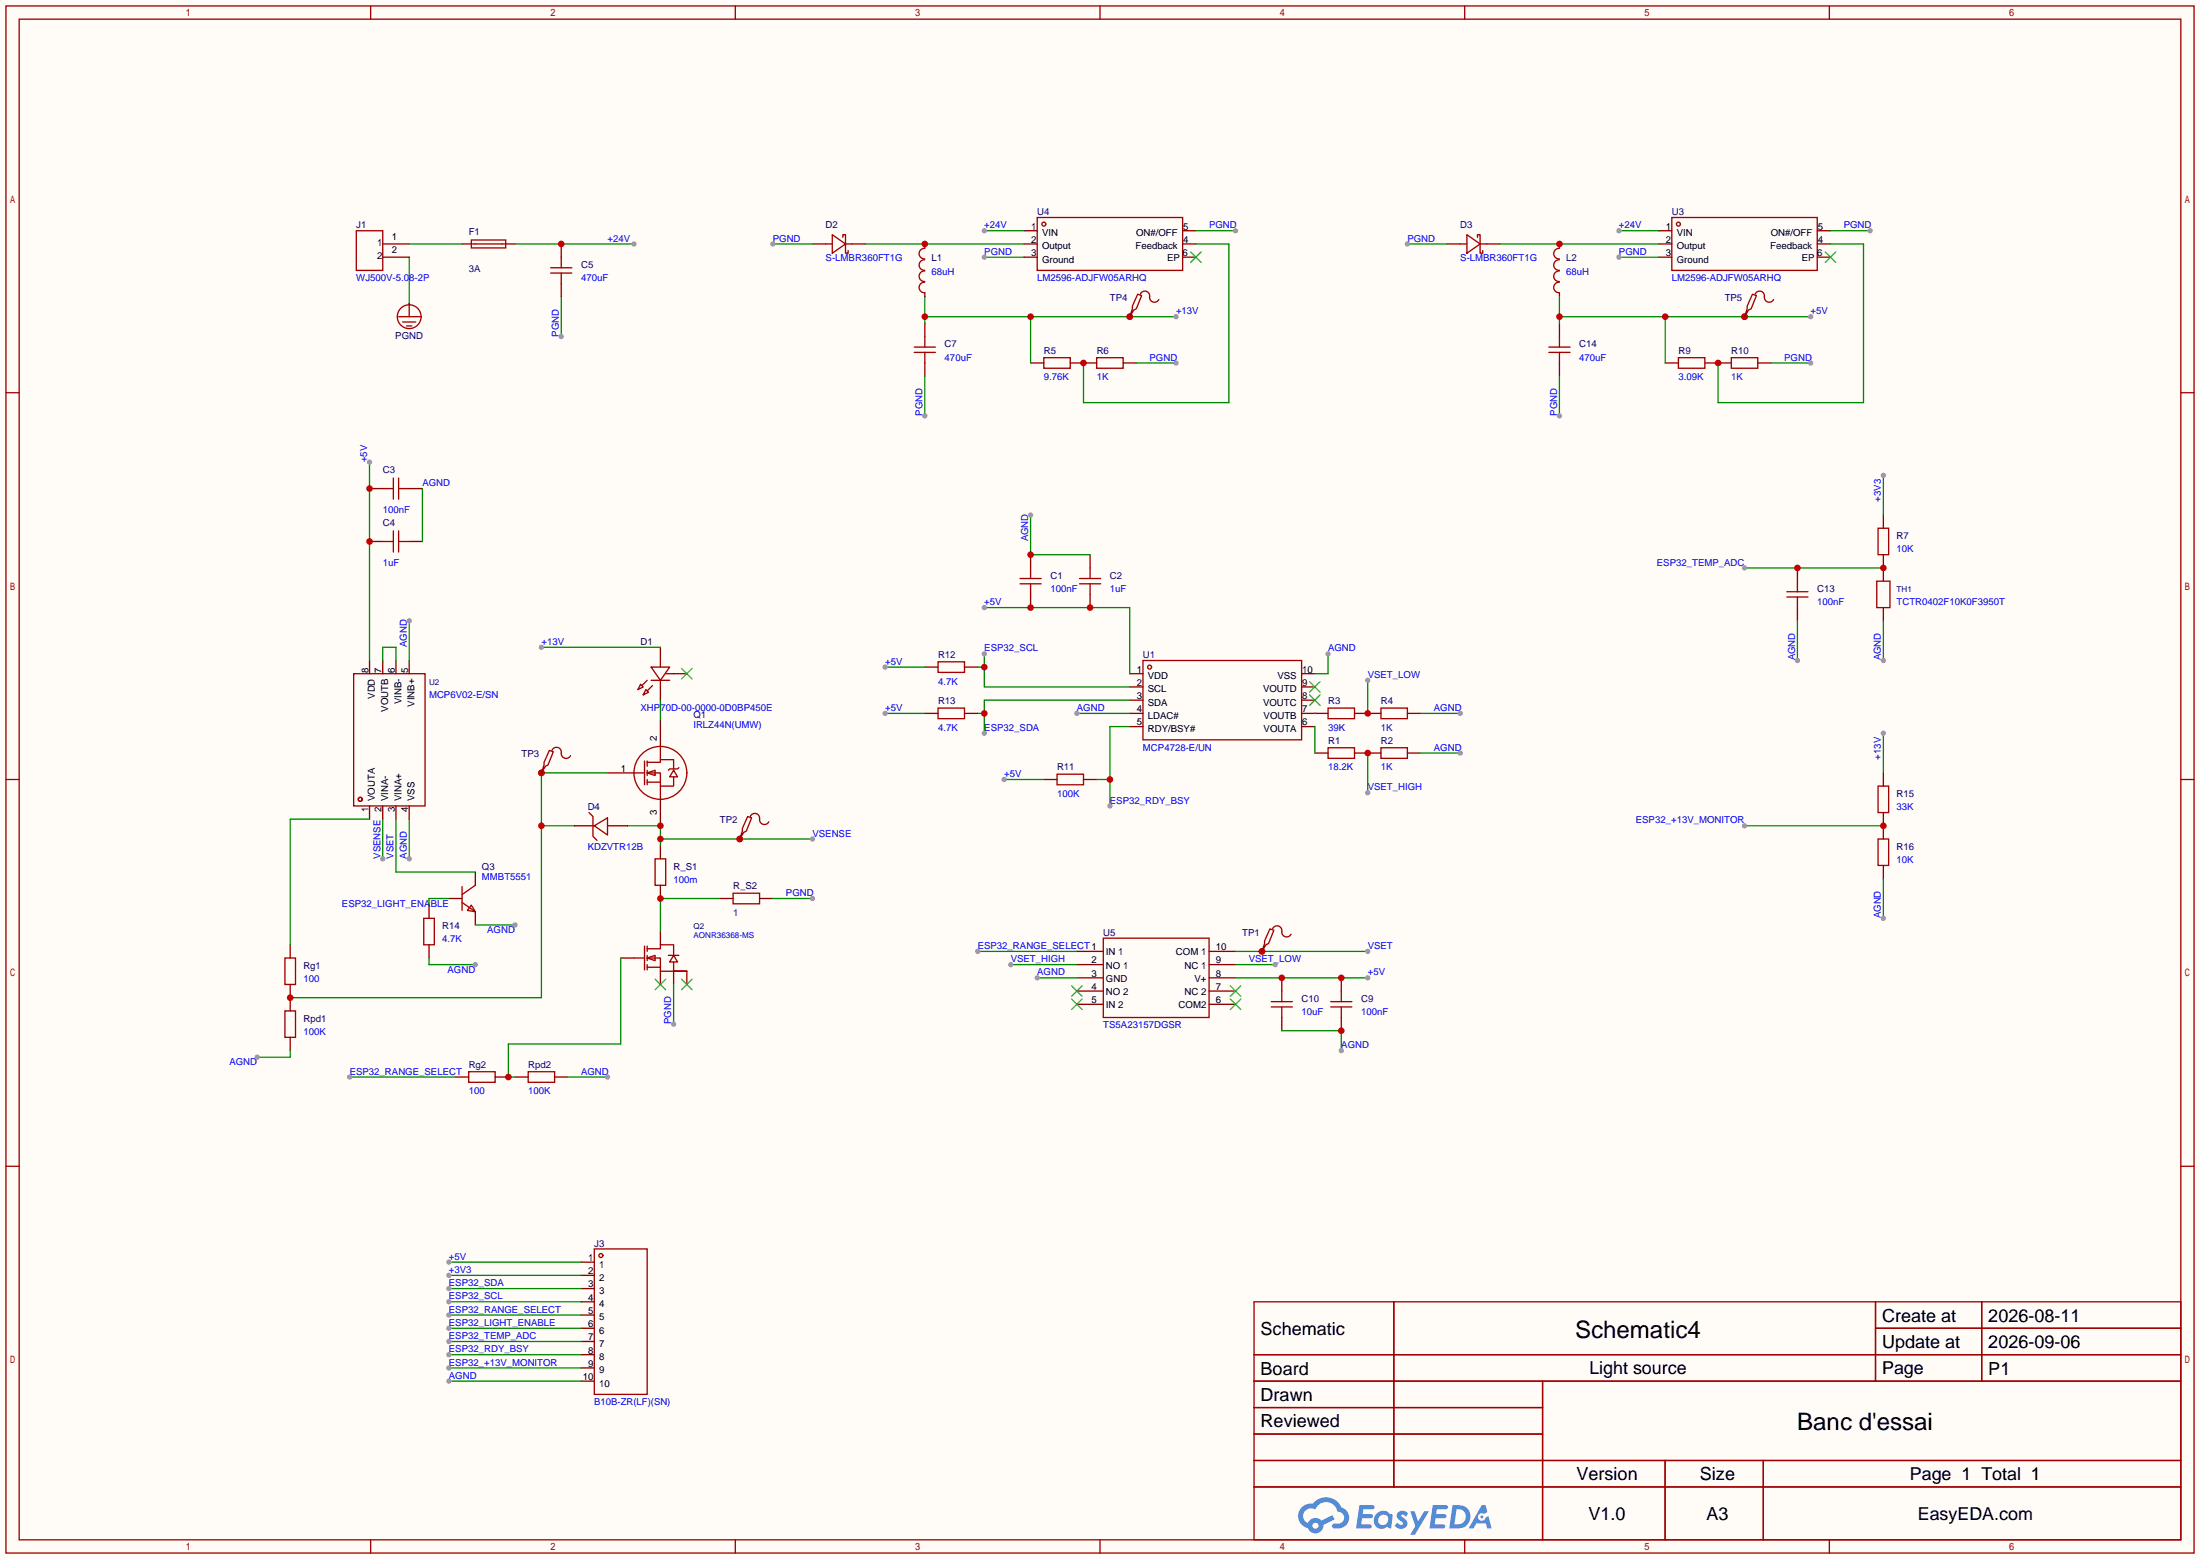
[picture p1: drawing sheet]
<svg xmlns="http://www.w3.org/2000/svg" width="423mm" height="299mm" viewBox="0 0 423 299" stroke-linecap="round" stroke-linejoin="round" font-family="sans-serif">
<path d="M0 0h422.7v299.5h-422.7z" fill="#fffcf7"/>
<g fill="none" stroke="#a10000" stroke-width=".25">
<path d="M1.1 1.1h420.4v297.2h-420.4zM3.7 3.7h415.3v292.1h-415.3zM71.2 1.1v2.6M141.3 1.1v2.6M211.3 1.1v2.6M281.4 1.1v2.6M351.5 1.1v2.6M1.1 75.4h2.6M419 75.4h2.5M1.1 149.7h2.6M419 149.7h2.5M1.1 224h2.6"/>
<path d="M419 224h2.5M240.9 250.1h178.1v45.7h-178.1zM267.8 250.1v35.5M360.3 250.1v15.2M360.3 255.1h58.7M380.7 250.1v15.2M240.9 260.2h178.1M240.9 265.3h178.1M240.9 270.4h55.5M240.9 275.5h55.5M296.4 265.3v30.5M71.2 295.8v2.5"/>
<path d="M141.3 295.8v2.5M211.3 295.8v2.5M240.9 280.5h178.1M240.9 285.6h178.1M281.4 295.8v2.5M319.9 280.5v15.3M338.8 280.5v15.3M351.5 295.8v2.5"/>
</g>
<g fill="#5487ff">
<path d="M268.7 290.5a1.3 1.3 0 0 1 1.8 .2l-.4 .7a.54 .54 0 0 0-.9-.3l.1 .2a1.58 1.58 0 0 1 1.1 1.6 1.43 1.43 0 0 1-2.5 .2l.5-.6a.64 .64 0 0 0 .5 .4 .64 .64 0 0 0 .7-.2l-.2-.3a1.35 1.35 0 0 1-.9-1.8z"/>
<path d="M270.9 290.3h.9l.6 1.9 1.2-1.9h.9l-2.7 4.5h-.9l1-1.7z"/>
<path d="M261.2 289.1h1.6a1.31 1.31 0 0 1 1.2 .2 .4 .4 0 0 1-.3 .6h-1.8l-.1 .9h1.6a.4 .4 0 0 1 .4 .5 .4 .4 0 0 1-.4 .3h-1.7l-.2 1.2h.8a1.23 1.23 0 0 1 1.2 .2 .39 .39 0 0 1-.3 .6h-2.7z"/>
<path d="M275.3 289.1h1.6a1.32 1.32 0 0 1 1.2 .2 .39 .39 0 0 1-.3 .6h-1.8l-.1 .9h1.6a.4 .4 0 0 1 .4 .5 .4 .4 0 0 1-.4 .3h-1.7l-.2 1.2h.8a1.23 1.23 0 0 1 1.2 .2 .39 .39 0 0 1-.3 .6h-2.7z"/>
<path d="M284.7 289.1h.7l.3 1.4-.6 .3a.75 .75 0 0 0-1.1 .3 .75 .75 0 0 0 .5 1.1 .75 .75 0 0 0 .9-.7l.5-.3 .7 2.4h-.9l-.2-1h-1.9l-.5 1h-.9z"/>
<path d="M279.1 289.1l-.7 4.5h1.5a2.27 2.27 0 0 0 2.6-2.3 2.27 2.27 0 0 0-2.7-2.2zM279.8 289.9a1.5 1.5 0 0 1 1.8 1.5 1.5 1.5 0 0 1-1.9 1.4h-.3z"/>
<path d="M264.5 290.7a1.6 1.6 0 0 0-.4 2.2 1.6 1.6 0 0 0 2.2 .5l.2-.2 .8 .4 .3-2.5-.2-.3h-.5a1.58 1.58 0 0 0-2.4-.1zM265.1 291.3a.99 .99 0 0 1 1.6 .3 .99 .99 0 0 1-.9 1.3 .94 .94 0 0 1-1-.5 .94 .94 0 0 1 .3-1.1z"/>
<path d="M250.1 289.5a2.37 2.37 0 0 0 1.2 4 1.54 1.54 0 0 0 1.7 1 1.54 1.54 0 0 0 1.3-1.6l2.1-1.1-.5-.8-2 1.1a1.57 1.57 0 0 0-2.6 .5 1.5 1.5 0 0 1-.8-2.1 1.5 1.5 0 0 1 2.2-.5 2.23 2.23 0 0 1 2.3-1.5 2.23 2.23 0 0 1 2 1.9 1.16 1.16 0 0 1 1.2 1 1.16 1.16 0 0 1-1.1 1.3h-.6a.47 .47 0 0 0-.6 .4 .47 .47 0 0 0 .4 .5 2.19 2.19 0 0 0 2.4-.8 2.19 2.19 0 0 0 .1-2.5l-1.1-.8a3.2 3.2 0 0 0-5.5-.7l-1.1 .1zM252.1 293.1a.6 .6 0 0 1 1.2 0 .6 .6 0 0 1-1.2 0z"/>
<circle cx="284.7" cy="291.4" r=".28"/>
</g>
<g fill="none" stroke="#a10000" stroke-width=".25">
<path d="M68.5 44.3h5v7.6h-5zM90.6 46.1h6.6v1.5h-6.6zM91.3 46.9h5.1M105.8 51.4h4.1M105.8 52.5h4.1M107.8 49.4v2M107.8 52.5v2M158.6 46.9h1.3M159.9 45.1l2.5 1.8-2.5 1.7zM161.9 45.6v-.5h.5v3.5h.5v-.5M162.4 46.9h1.3M177.7 54.2a1.01 1.01 0 0 0-1.1 1 1.01 1.01 0 0 0 1.1 1"/>
<path d="M177.7 52.1a1.01 1.01 0 0 0-1.1 1 1.01 1.01 0 0 0 1.1 1M177.7 49.9a1.01 1.01 0 0 0-1.1 1 1.01 1.01 0 0 0 1.1 1M177.7 47.7a1.01 1.01 0 0 0-1.1 1 1.01 1.01 0 0 0 1.1 1M199.3 41.8h27.9v10.1h-27.9zM280.5 46.9h1.3M281.8 45.1l2.6 1.8-2.6 1.7zM283.8 45.6v-.5h.6v3.5h.5v-.5M284.4 46.9h1.2M299.6 54.2a1.01 1.01 0 0 0-1.1 1 1.01 1.01 0 0 0 1.1 1M299.6 52.1a1.01 1.01 0 0 0-1.1 1 1.01 1.01 0 0 0 1.1 1M299.6 49.9a1.01 1.01 0 0 0-1.1 1 1.01 1.01 0 0 0 1.1 1M299.6 47.7a1.01 1.01 0 0 0-1.1 1 1.01 1.01 0 0 0 1.1 1"/>
<path d="M321.2 41.8h27.9v10.1h-27.9zM76.6 60.8h4M77.3 61.8h2.6M78.1 62.6h1M175.6 66.7h4.1M175.6 67.7h4.1M177.7 64.6v2.1M177.7 67.7v2M200.5 68.7h5.1v2h-5.1zM210.7 68.7h5.1v2h-5.1zM297.6 66.7h4M297.6 67.7h4"/>
<path d="M299.6 64.6v2.1M299.6 67.7v2M322.5 68.7h5v2h-5zM332.6 68.7h5.1v2h-5.1zM73.5 93.9h2.1M75.6 91.8v4.1M76.6 91.8v4.1M76.6 93.9h2M73.5 104h2.1M75.6 102v4M76.6 102v4M76.6 104h2"/>
<path d="M196 112.1h4M196 111.1h4M198 109.1v2M198 112.1v2.1M207.4 112.1h4.1M207.4 111.1h4.1M209.4 109.1v2M209.4 112.1v2.1M343.3 113.7h4M343.3 114.7h4M345.3 111.6v2.1M345.3 114.7v2"/>
<path d="M360.6 111.6h2.5v5.1h-2.5zM360.8 101.5h2v5.1h-2zM67.9 129.4h13.8v25.4h-13.8zM123.1 131.4l.5 .6-1 .5zM124.1 132.5l.5 .5-1 .5zM124.3 130.7l-1 1M125.1 128.1h3.6l-1.8 2.6zM125.1 130.7h3.6M125.3 131.7l-1 1M126.9 126.9v1.2M126.9 130.7v1.3M127.9 129.4h1.5"/>
<path d="M219.6 126.9h30.5v15.2h-30.5zM255.1 136h5.1v2h-5.1zM265.3 136h5.1v2h-5.1zM121.8 148.5h2M123.8 146.2v4.5M124.3 146.4h2.6v-.5h2.5v1.8M124.3 148.5h2.6v2.5h2.5v-1.8M124.3 148.5l1.6-.5v1zM124.3 150.2h2.6M124.3 146.2v1M124.3 148v1M124.3 149.7v1"/>
<path d="M126.9 143.4v2.5M126.9 151v2.5M129.4 148l.8 1.2h-1.5zM130.4 147.4l-.2 .3h-1.5l-.3 .3M255.1 143.6h5.1v2.1h-5.1zM265.3 143.6h5.1v2.1h-5.1zM360.8 151h2v5.1h-2zM125.9 165h2v5.1h-2zM140.8 171.6h5.1v2h-5.1zM360.8 161.2h2v5h-2zM54.7 184h2.1v5.1h-2.1zM54.7 194.2h2.1v5.1h-2.1z"/>
<path d="M121.8 184h2M123.8 181.7v4.6M124.3 184l1.6-.5v1zM124.3 182.2h2.6v-.7h2.5v2M124.3 184h2.6v2.6h5.1h-2.6v-1.8M124.3 181.7v1.1M124.3 183.5v1M124.3 185.3v1M124.3 185.8h2.6M128.4 183.5h2M129.4 183.5l.8 1.3h-1.5zM244.2 192.4h4.1"/>
<path d="M244.2 193.4h4.1M246.3 190.4v2M246.3 193.4v2.1M255.7 192.4h4M255.7 193.4h4M257.7 190.4v2M257.7 193.4v2.1M90 205.9h5.1v2h-5.1zM101.5 205.9h5.1v2h-5.1z"/>
<circle cx="200.5" cy="43.1" r=".38"/>
<circle cx="322.5" cy="43.1" r=".38"/>
<circle cx="78.6" cy="60.8" r="2.29"/>
<circle cx="220.9" cy="128.1" r=".38"/>
<circle cx="69.2" cy="153.5" r=".38"/>
<circle cx="126.9" cy="148.5" r="5.1"/>
</g>
<g fill="none" stroke="#870000" stroke-width=".25">
<path d="M73.5 46.9h5.1M73.5 49.4h5.1M78.6 58.3v2.5M88.8 46.9h2.5M96.4 46.9h2.5M107.8 46.9v2.5M107.8 54.5v2.5M156.1 46.9h2.5M163.7 46.9h2.5M177.7 46.9v.7M177.7 56.3v.7M196.7 44.3h2.6"/>
<path d="M196.7 46.9h2.6M196.7 49.4h2.6M227.2 44.3h2.5M227.2 46.9h2.5M227.2 49.4h2.5M278 46.9h2.5M285.6 46.9h2.6M299.6 46.9v.7M299.6 56.3v.7M318.6 44.3h2.6M318.6 46.9h2.6M318.6 49.4h2.6"/>
<path d="M349.1 44.3h2.6M349.1 46.9h2.6M349.1 49.4h2.6M177.7 62.1v2.5M177.7 69.7v2.6M198 69.7h2.5M205.6 69.7h5.1M215.8 69.7h2.5M299.6 62.1v2.5M299.6 69.7v2.6M319.9 69.7h2.6M327.5 69.7h5.1"/>
<path d="M337.7 69.7h2.5M71 93.9h2.5M78.6 93.9h2.6M361.8 98.9v2.6M71 104h2.5M78.6 104h2.6M198 106.6v2.5M198 114.2v2.5M209.4 106.6v2.5M209.4 114.2v2.5M345.3 109.1v2.5M345.3 116.7v2.6"/>
<path d="M361.8 106.6v5M361.8 116.7v2.6M71 126.9v2.5M73.5 126.9v2.5M76.1 126.9v2.5M78.6 126.9v2.5M126.9 124.3v2.6M126.9 132v2.5M126.9 138.3v5.1M129.4 129.4h2.6M217 129.4h2.6M217 132h2.6"/>
<path d="M217 134.5h2.6M217 137h2.6M217 139.6h2.6M250.1 129.4h2.5M250.1 132h2.5M250.1 134.5h2.5M250.1 137h5M250.1 139.6h2.5M260.2 137h5.1M270.4 137h2.5M71 154.8v2.6M73.5 154.8v2.6"/>
<path d="M76.1 154.8v2.6M78.6 154.8v2.6M116.7 148.5h5.1M126.9 153.5v5.1M252.6 144.7h2.5M260.2 144.7h5.1M270.4 144.7h2.5M361.8 148.5v2.5M361.8 156.1v5.1M126.9 162.4v2.6M126.9 170.1v2.5M126.9 178.9v2.6"/>
<path d="M138.3 172.6h2.5M145.9 172.6h2.6M361.8 166.2v2.6M55.8 181.5v2.5M55.8 189.1v5.1M55.8 199.3v2.5M119.3 184h2.5M126.9 186.6v2.5M129.4 186.6v2.5M132 186.6v2.5M246.3 187.8v2.6M246.3 195.5v2.5"/>
<path d="M257.7 187.8v2.6M257.7 195.5v2.5M87.5 206.9h2.5M95.1 206.9h2.6M98.9 206.9h2.6M106.6 206.9h2.5"/>
</g>
<g fill="none" stroke="#3c3" stroke-width=".25">
<path d="M228.7 48.4l2.1 2M230.8 48.4l-2.1 2M350.6 48.4l2.1 2M352.7 48.4l-2.1 2M130.9 128.4l2.1 2M133 128.4l-2.1 2M251.6 133.5l2 2M251.6 130.9l2 2.1M253.6 133.5l-2 2M253.6 130.9l-2 2.1M125.9 188.1l2 2M127.9 188.1l-2 2"/>
<path d="M130.9 188.1l2.1 2M133 188.1l-2.1 2"/>
</g>
<path d="M78.6 49.4v8.9M78.6 46.9h10.2M98.9 46.9h22.9" fill="none" stroke="#008700" stroke-width=".25"/>
<circle cx="107.8" cy="46.9" r=".63" fill="#c00"/>
<circle cx="121.8" cy="46.9" r=".51" fill="#999"/>
<path d="M107.8 57v7.6" fill="none" stroke="#008700" stroke-width=".25"/>
<circle cx="107.8" cy="64.6" r=".51" fill="#999"/>
<path d="M189.1 44.3h7.6" fill="none" stroke="#008700" stroke-width=".25"/>
<circle cx="189.1" cy="44.3" r=".51" fill="#999"/>
<path d="M311 44.3h7.6" fill="none" stroke="#008700" stroke-width=".25"/>
<circle cx="311" cy="44.3" r=".51" fill="#999"/>
<path d="M189.1 49.4h7.6" fill="none" stroke="#008700" stroke-width=".25"/>
<circle cx="189.1" cy="49.4" r=".51" fill="#999"/>
<path d="M311 49.4h7.6" fill="none" stroke="#008700" stroke-width=".25"/>
<circle cx="311" cy="49.4" r=".51" fill="#999"/>
<path d="M166.2 46.9h30.5" fill="none" stroke="#008700" stroke-width=".25"/>
<circle cx="177.7" cy="46.9" r=".63" fill="#c00"/>
<path d="M288.2 46.9h30.4" fill="none" stroke="#008700" stroke-width=".25"/>
<circle cx="299.6" cy="46.9" r=".63" fill="#c00"/>
<path d="M299.6 57v5.1M299.6 60.8h48.3M319.9 60.8v8.9" fill="none" stroke="#008700" stroke-width=".25"/>
<g fill="#c00">
<circle cx="319.9" cy="60.8" r=".63"/>
<circle cx="299.6" cy="60.8" r=".63"/>
<circle cx="335.2" cy="60.8" r=".63"/>
</g>
<circle cx="347.9" cy="60.8" r=".51" fill="#999"/>
<path d="M177.7 57v5.1M177.7 60.8h48.2M198 60.8v8.9" fill="none" stroke="#008700" stroke-width=".25"/>
<g fill="#c00">
<circle cx="177.7" cy="60.8" r=".63"/>
<circle cx="198" cy="60.8" r=".63"/>
<circle cx="217" cy="60.8" r=".63"/>
</g>
<circle cx="225.9" cy="60.8" r=".51" fill="#999"/>
<path d="M299.6 72.3v7.6" fill="none" stroke="#008700" stroke-width=".25"/>
<circle cx="299.6" cy="79.9" r=".51" fill="#999"/>
<path d="M177.7 72.3v7.6" fill="none" stroke="#008700" stroke-width=".25"/>
<circle cx="177.7" cy="79.9" r=".51" fill="#999"/>
<path d="M270.4 46.9h7.6" fill="none" stroke="#008700" stroke-width=".25"/>
<circle cx="270.4" cy="46.9" r=".51" fill="#999"/>
<path d="M148.5 46.9h7.6" fill="none" stroke="#008700" stroke-width=".25"/>
<circle cx="148.5" cy="46.9" r=".51" fill="#999"/>
<path d="M148.5 172.6h7.6" fill="none" stroke="#008700" stroke-width=".25"/>
<circle cx="156.1" cy="172.6" r=".51" fill="#999"/>
<path d="M120.5 158.6h6.4v3.8M126.9 161.2h29.2" fill="none" stroke="#008700" stroke-width=".25"/>
<g fill="#c00">
<circle cx="126.9" cy="161.2" r=".63"/>
<circle cx="126.9" cy="158.6" r=".63"/>
<circle cx="142.1" cy="161.2" r=".63"/>
</g>
<circle cx="156.1" cy="161.2" r=".51" fill="#999"/>
<path d="M138.3 172.6h-11.4v6.3" fill="none" stroke="#008700" stroke-width=".25"/>
<circle cx="126.9" cy="172.6" r=".63" fill="#c00"/>
<path d="M129.4 189.1v7.6" fill="none" stroke="#008700" stroke-width=".25"/>
<circle cx="129.4" cy="196.7" r=".51" fill="#999"/>
<path d="M71 88.8v38.1" fill="none" stroke="#008700" stroke-width=".25"/>
<g fill="#c00">
<circle cx="71" cy="104" r=".63"/>
<circle cx="71" cy="93.9" r=".63"/>
</g>
<circle cx="71" cy="88.8" r=".51" fill="#999"/>
<path d="M78.6 157.4v7.6" fill="none" stroke="#008700" stroke-width=".25"/>
<circle cx="78.6" cy="165" r=".51" fill="#999"/>
<path d="M73.5 157.4v7.6" fill="none" stroke="#008700" stroke-width=".25"/>
<circle cx="73.5" cy="165" r=".51" fill="#999"/>
<path d="M71 157.4h-15.2v24.1M104 158.6h6.4M116.7 148.5h-12.7v43.1h-48.2" fill="none" stroke="#008700" stroke-width=".25"/>
<g fill="#c00">
<circle cx="104" cy="148.5" r=".63"/>
<circle cx="104" cy="158.6" r=".63"/>
<circle cx="55.8" cy="191.6" r=".63"/>
</g>
<path d="M252.6 139.6v5.1M262.8 144.7v7.6" fill="none" stroke="#008700" stroke-width=".25"/>
<circle cx="262.8" cy="144.7" r=".63" fill="#c00"/>
<circle cx="262.8" cy="152.3" r=".51" fill="#999"/>
<path d="M272.9 144.7h7.6" fill="none" stroke="#008700" stroke-width=".25"/>
<circle cx="280.5" cy="144.7" r=".51" fill="#999"/>
<path d="M252.6 137h.1M272.9 137h7.6" fill="none" stroke="#008700" stroke-width=".25"/>
<circle cx="280.5" cy="137" r=".51" fill="#999"/>
<path d="M262.8 130.7v6.3" fill="none" stroke="#008700" stroke-width=".25"/>
<circle cx="262.8" cy="137" r=".63" fill="#c00"/>
<circle cx="262.8" cy="130.7" r=".51" fill="#999"/>
<path d="M255.1 125.6v3.8h-2.5" fill="none" stroke="#008700" stroke-width=".25"/>
<circle cx="255.1" cy="125.6" r=".51" fill="#999"/>
<path d="M189.1 116.7h27.9v12.7" fill="none" stroke="#008700" stroke-width=".25"/>
<g fill="#c00">
<circle cx="198" cy="116.7" r=".63"/>
<circle cx="209.4" cy="116.7" r=".63"/>
</g>
<circle cx="189.1" cy="116.7" r=".51" fill="#999"/>
<path d="M109.1 206.9h7.6" fill="none" stroke="#008700" stroke-width=".25"/>
<circle cx="116.7" cy="206.9" r=".51" fill="#999"/>
<path d="M67.2 206.9h20.3" fill="none" stroke="#008700" stroke-width=".25"/>
<circle cx="67.2" cy="206.9" r=".51" fill="#999"/>
<path d="M119.3 184v16.5h-21.6v6.4h1.2" fill="none" stroke="#008700" stroke-width=".25"/>
<circle cx="97.7" cy="206.9" r=".63" fill="#c00"/>
<path d="M55.8 201.8v1.3h-6.4" fill="none" stroke="#008700" stroke-width=".25"/>
<circle cx="49.4" cy="203.1" r=".51" fill="#999"/>
<path d="M187.8 128.1h1.3M189.1 125.6v6.4h27.9" fill="none" stroke="#008700" stroke-width=".25"/>
<circle cx="189.1" cy="128.1" r=".63" fill="#c00"/>
<circle cx="189.1" cy="125.6" r=".51" fill="#999"/>
<path d="M187.8 137h1.3M217 134.5h-27.9v6.3" fill="none" stroke="#008700" stroke-width=".25"/>
<circle cx="189.1" cy="137" r=".63" fill="#c00"/>
<circle cx="189.1" cy="140.8" r=".51" fill="#999"/>
<path d="M198 98.9v7.7h11.4" fill="none" stroke="#008700" stroke-width=".25"/>
<circle cx="198" cy="106.6" r=".63" fill="#c00"/>
<circle cx="198" cy="98.9" r=".51" fill="#999"/>
<path d="M351.7 46.9h6.3v30.4h-27.9v-7.6" fill="none" stroke="#008700" stroke-width=".25"/>
<circle cx="330.1" cy="69.7" r=".63" fill="#c00"/>
<path d="M229.7 46.9h6.4v30.4h-27.9v-7.6" fill="none" stroke="#008700" stroke-width=".25"/>
<circle cx="208.2" cy="69.7" r=".63" fill="#c00"/>
<path d="M340.2 69.7h7.7" fill="none" stroke="#008700" stroke-width=".25"/>
<circle cx="347.9" cy="69.7" r=".51" fill="#999"/>
<path d="M218.3 69.7h7.6" fill="none" stroke="#008700" stroke-width=".25"/>
<circle cx="225.9" cy="69.7" r=".51" fill="#999"/>
<path d="M351.7 44.3h7.6" fill="none" stroke="#008700" stroke-width=".25"/>
<circle cx="359.3" cy="44.3" r=".51" fill="#999"/>
<path d="M229.7 44.3h7.7" fill="none" stroke="#008700" stroke-width=".25"/>
<circle cx="237.4" cy="44.3" r=".51" fill="#999"/>
<path d="M81.2 93.9v10.1M206.9 137h10.1" fill="none" stroke="#008700" stroke-width=".25"/>
<circle cx="206.9" cy="137" r=".51" fill="#999"/>
<path d="M203.1 148.7h5.1v2h-5.1z" fill="none" stroke="#a10000" stroke-width=".25"/>
<path d="M200.5 149.7h2.6M208.2 149.7h2.5" fill="none" stroke="#870000" stroke-width=".25"/>
<path d="M192.9 149.7h7.6" fill="none" stroke="#008700" stroke-width=".25"/>
<circle cx="192.9" cy="149.7" r=".51" fill="#999"/>
<path d="M217 139.6h-3.8v15.2M210.7 149.7h2.5" fill="none" stroke="#008700" stroke-width=".25"/>
<circle cx="213.2" cy="149.7" r=".63" fill="#c00"/>
<circle cx="213.2" cy="154.8" r=".51" fill="#999"/>
<path d="M180.2 127.1h5.1v2.1h-5.1zM180.2 136h5.1v2h-5.1z" fill="none" stroke="#a10000" stroke-width=".25"/>
<path d="M177.7 128.1h2.5M177.7 137h2.5M185.3 128.1h2.5M185.3 137h2.5" fill="none" stroke="#870000" stroke-width=".25"/>
<path d="M170.1 128.1h7.6" fill="none" stroke="#008700" stroke-width=".25"/>
<circle cx="170.1" cy="128.1" r=".51" fill="#999"/>
<path d="M170.1 137h7.6" fill="none" stroke="#008700" stroke-width=".25"/>
<circle cx="170.1" cy="137" r=".51" fill="#999"/>
<path d="M206.9 182.8h5.1M206.9 185.3h5.1M206.9 187.8h5.1M206.9 190.4h5.1M206.9 192.9h5.1M232.3 182.8h5.1M232.3 185.3h5.1M232.3 187.8h5.1M232.3 190.4h5.1M232.3 192.9h5.1" fill="none" stroke="#870000" stroke-width=".25"/>
<path d="M205.9 189.4l2 2M205.9 191.9l2 2M207.9 189.4l-2 2M207.9 191.9l-2 2M236.3 191.9l2.1 2M236.3 189.4l2.1 2M238.4 191.9l-2.1 2M238.4 189.4l-2.1 2" fill="none" stroke="#3c3" stroke-width=".25"/>
<path d="M212 180.2h20.3v15.3h-20.3z" fill="none" stroke="#a10000" stroke-width=".25"/>
<path d="M194.2 185.3h12.7" fill="none" stroke="#008700" stroke-width=".25"/>
<circle cx="194.2" cy="185.3" r=".51" fill="#999"/>
<path d="M237.4 185.3h7.6" fill="none" stroke="#008700" stroke-width=".25"/>
<circle cx="245" cy="185.3" r=".51" fill="#999"/>
<path d="M78.6 119.3v7.6" fill="none" stroke="#008700" stroke-width=".25"/>
<circle cx="78.6" cy="119.3" r=".51" fill="#999"/>
<path d="M73.5 126.9v-2.6h2.6v2.6M91.3 177.7h7.6" fill="none" stroke="#008700" stroke-width=".25"/>
<path d="M110.4 158.6h3.8M116.7 158.6h3.8M86.2 172.6h2.6M91.3 167.5v2.6M91.3 175.1v2.6" fill="none" stroke="#870000" stroke-width=".25"/>
<path d="M113.2 156.1l.7 .7v3.9l.8 .7M114.2 158.6l2.5-1.5v3.3zM88.8 173.4l2.5 1.7M88.8 170.3v4.6M90.6 173.9l.7 1.2-1.5-.2zM91.3 170.1l-2.5 1.7" fill="none" stroke="#a10000" stroke-width=".25"/>
<circle cx="98.9" cy="177.7" r=".51" fill="#999"/>
<path d="M76.1 157.4v10.1h15.2M82.4 184v1.3h8.9" fill="none" stroke="#008700" stroke-width=".25"/>
<path d="M81.4 176.4h2v5.1h-2z" fill="none" stroke="#a10000" stroke-width=".25"/>
<path d="M82.4 173.9v2.5M82.4 181.5v2.5" fill="none" stroke="#870000" stroke-width=".25"/>
<circle cx="91.3" cy="185.3" r=".51" fill="#999"/>
<path d="M361.8 91.3v7.6M86.2 172.6h-3.8v1.3" fill="none" stroke="#008700" stroke-width=".25"/>
<circle cx="361.8" cy="91.3" r=".51" fill="#999"/>
<path d="M361.8 140.8v7.7" fill="none" stroke="#008700" stroke-width=".25"/>
<circle cx="361.8" cy="140.8" r=".51" fill="#999"/>
<path d="M335.2 158.6h26.6" fill="none" stroke="#008700" stroke-width=".25"/>
<circle cx="361.8" cy="158.6" r=".63" fill="#c00"/>
<circle cx="335.2" cy="158.6" r=".51" fill="#999"/>
<path d="M335.2 109.1h26.6" fill="none" stroke="#008700" stroke-width=".25"/>
<g fill="#c00">
<circle cx="345.3" cy="109.1" r=".63"/>
<circle cx="361.8" cy="109.1" r=".63"/>
</g>
<circle cx="335.2" cy="109.1" r=".51" fill="#999"/>
<path d="M361.8 168.8v7.6" fill="none" stroke="#008700" stroke-width=".25"/>
<circle cx="361.8" cy="176.4" r=".51" fill="#999"/>
<path d="M361.8 119.3v7.6" fill="none" stroke="#008700" stroke-width=".25"/>
<circle cx="361.8" cy="126.9" r=".51" fill="#999"/>
<path d="M345.3 119.3v7.6" fill="none" stroke="#008700" stroke-width=".25"/>
<circle cx="345.3" cy="126.9" r=".51" fill="#999"/>
<path d="M237.4 182.8h25.4" fill="none" stroke="#008700" stroke-width=".25"/>
<circle cx="242.4" cy="182.8" r=".63" fill="#c00"/>
<circle cx="262.8" cy="182.8" r=".51" fill="#999"/>
<path d="M187.8 182.8h19.1" fill="none" stroke="#008700" stroke-width=".25"/>
<circle cx="187.8" cy="182.8" r=".51" fill="#999"/>
<path d="M199.3 187.8h7.6" fill="none" stroke="#008700" stroke-width=".25"/>
<circle cx="199.3" cy="187.8" r=".51" fill="#999"/>
<path d="M237.4 187.8h25.4" fill="none" stroke="#008700" stroke-width=".25"/>
<g fill="#c00">
<circle cx="246.3" cy="187.8" r=".63"/>
<circle cx="257.7" cy="187.8" r=".63"/>
</g>
<circle cx="262.8" cy="187.8" r=".51" fill="#999"/>
<path d="M246.3 198h11.4v3.8" fill="none" stroke="#008700" stroke-width=".25"/>
<circle cx="257.7" cy="198" r=".63" fill="#c00"/>
<circle cx="257.7" cy="201.8" r=".51" fill="#999"/>
<path d="M142.1 160.9v.3" fill="none" stroke="#870000" stroke-width=".25"/>
<circle cx="142.1" cy="161.2" r=".63" fill="#c00"/>
<path d="M143.6 156.8l.8 .3-1 2.5-.5 .3-.8 1.3 .5-1.6v-.5zM144.1 156.8a.93 .93 0 0 1 1.2-.5 .93 .93 0 0 1 .6 1.1 .94 .94 0 0 0 .7 .9 .94 .94 0 0 0 1.1-.4" fill="none" stroke="#a10000" stroke-width=".25"/>
<path d="M335.2 60.6v.2" fill="none" stroke="#870000" stroke-width=".25"/>
<circle cx="335.2" cy="60.8" r=".63" fill="#c00"/>
<path d="M336.7 56.5l.7 .3-1 2.5-.5 .3-.7 1.2 .5-1.5v-.5zM337.2 56.5a.93 .93 0 0 1 1.1-.5 .93 .93 0 0 1 .7 1 .94 .94 0 0 0 .6 1 .94 .94 0 0 0 1.1-.5" fill="none" stroke="#a10000" stroke-width=".25"/>
<path d="M217 60.6v.2" fill="none" stroke="#870000" stroke-width=".25"/>
<circle cx="217" cy="60.8" r=".63" fill="#c00"/>
<path d="M218.6 56.5l.7 .3-1 2.5-.5 .3-.8 1.2 .6-1.5v-.5zM219.1 56.5a.93 .93 0 0 1 1.1-.5 .93 .93 0 0 1 .7 1 .94 .94 0 0 0 .6 1 .94 .94 0 0 0 1.1-.5" fill="none" stroke="#a10000" stroke-width=".25"/>
<path d="M104 148.2v.3" fill="none" stroke="#870000" stroke-width=".25"/>
<circle cx="104" cy="148.5" r=".63" fill="#c00"/>
<path d="M105.5 144.1l.8 .3-1 2.5-.5 .3-.8 1.3 .5-1.6v-.5zM106 144.1a.93 .93 0 0 1 1.2-.5 .93 .93 0 0 1 .6 1.1 .94 .94 0 0 0 .7 .9 .94 .94 0 0 0 1.1-.4" fill="none" stroke="#a10000" stroke-width=".25"/>
<path d="M242.4 182.5v.3" fill="none" stroke="#870000" stroke-width=".25"/>
<circle cx="242.4" cy="182.8" r=".63" fill="#c00"/>
<g fill="none" stroke="#a10000" stroke-width=".25">
<path d="M244 178.4l.7 .3-1 2.5-.5 .3-.8 1.3 .6-1.6v-.5zM244.5 178.4a.93 .93 0 0 1 1.1-.5 .93 .93 0 0 1 .7 1 .94 .94 0 0 0 .6 1 .94 .94 0 0 0 1.1-.4M114.2 239.9h10.1v27.9h-10.1z"/>
<circle cx="115.4" cy="241.2" r=".38"/>
</g>
<path d="M111.6 242.4h2.6M111.6 245h2.6M111.6 247.5h2.6M111.6 250.1h2.6M111.6 252.6h2.6M111.6 255.1h2.6M111.6 257.7h2.6M111.6 260.2h2.6M111.6 262.8h2.6M111.6 265.3h2.6" fill="none" stroke="#870000" stroke-width=".25"/>
<path d="M86.2 242.4h25.4" fill="none" stroke="#008700" stroke-width=".25"/>
<circle cx="86.2" cy="242.4" r=".51" fill="#999"/>
<path d="M86.2 245h25.4" fill="none" stroke="#008700" stroke-width=".25"/>
<circle cx="86.2" cy="245" r=".51" fill="#999"/>
<path d="M86.2 247.5h25.4" fill="none" stroke="#008700" stroke-width=".25"/>
<circle cx="86.2" cy="247.5" r=".51" fill="#999"/>
<path d="M86.2 250.1h25.4" fill="none" stroke="#008700" stroke-width=".25"/>
<circle cx="86.2" cy="250.1" r=".51" fill="#999"/>
<path d="M86.2 252.6h25.4" fill="none" stroke="#008700" stroke-width=".25"/>
<circle cx="86.2" cy="252.6" r=".51" fill="#999"/>
<path d="M86.2 255.1h25.4" fill="none" stroke="#008700" stroke-width=".25"/>
<circle cx="86.2" cy="255.1" r=".51" fill="#999"/>
<path d="M86.2 257.7h25.4" fill="none" stroke="#008700" stroke-width=".25"/>
<circle cx="86.2" cy="257.7" r=".51" fill="#999"/>
<path d="M86.2 260.2h25.4" fill="none" stroke="#008700" stroke-width=".25"/>
<circle cx="86.2" cy="260.2" r=".51" fill="#999"/>
<path d="M86.2 262.8h25.4" fill="none" stroke="#008700" stroke-width=".25"/>
<circle cx="86.2" cy="262.8" r=".51" fill="#999"/>
<path d="M86.2 265.3h25.4" fill="none" stroke="#008700" stroke-width=".25"/>
<circle cx="86.2" cy="265.3" r=".51" fill="#999"/>
<path d="M104 124.3h22.9" fill="none" stroke="#008700" stroke-width=".25"/>
<circle cx="104" cy="124.3" r=".51" fill="#999"/>
<path d="M126.9 134.5v3.8" fill="none" stroke="#008700" stroke-width=".25"/>
<g font-size="4.6">
<text x="302.6" y="257">Schematic4</text>
<text x="345.3" y="274.8">Banc d'essai</text>
</g>
<g font-size="3.5">
<text x="242.2" y="256.4">Schematic</text>
<text x="361.6" y="253.9">Create at</text>
<text x="382" y="253.9">2026-08-11</text>
<text x="361.6" y="259">Update at</text>
<text x="382" y="259">2026-09-06</text>
<text x="242.2" y="264">Board</text>
<text x="242.2" y="269.1">Drawn</text>
<text x="382" y="264">P1</text>
<text x="242.2" y="274.2">Reviewed</text>
<text x="302.9" y="284.4">Version</text>
<text x="326.6" y="284.4">Size</text>
<text x="305.2" y="292">V1.0</text>
<text x="327.8" y="292">A3</text>
</g>
<g font-size="3.4">
<text x="305.3" y="264">Light source</text>
<text x="361.6" y="264">Page</text>
<text x="366.9" y="284.3">Page 1 Total 1</text>
<text x="368.4" y="291.9">EasyEDA.com</text>
</g>
<g font-size="1.8" fill="#000080">
<text x="199.3" y="41.3">U4</text>
<text x="321.2" y="41.3">U3</text>
<text x="68.5" y="43.9">J1</text>
<text x="90" y="45.1">F1</text>
<text x="158.6" y="43.9">D2</text>
<text x="280.5" y="43.9">D3</text>
<text x="90" y="52.2">3A</text>
<text x="111.6" y="51.5">C5</text>
<text x="178.9" y="50.2">L1</text>
<text x="300.9" y="50.2">L2</text>
<text x="213.2" y="57.8">TP4</text>
<text x="331.3" y="57.8">TP5</text>
<text x="75.9" y="65.2">PGND</text>
<text x="181.5" y="66.7">C7</text>
<text x="200.5" y="68">R5</text>
<text x="210.7" y="68">R6</text>
<text x="303.4" y="66.7">C14</text>
<text x="322.5" y="68">R9</text>
<text x="332.6" y="68">R10</text>
<text x="73.5" y="90.9">C3</text>
<text x="73.5" y="101">C4</text>
<text x="364.4" y="103.6">R7</text>
<text x="201.8" y="111.2">C1</text>
<text x="213.2" y="111.2">C2</text>
<text x="349.1" y="113.7">C13</text>
<text x="123.1" y="123.9">D1</text>
<text x="180.2" y="126.4">R12</text>
<text x="219.6" y="126.4">U1</text>
<text x="133.2" y="137.8">Q1</text>
<text x="180.2" y="135.3">R13</text>
<text x="255.1" y="135.3">R3</text>
<text x="265.3" y="135.3">R4</text>
<text x="255.1" y="142.9">R1</text>
<text x="265.3" y="142.9">R2</text>
<text x="100.2" y="145.5">TP3</text>
<text x="203.1" y="148">R11</text>
<text x="112.9" y="155.6">D4</text>
<text x="364.4" y="153.1">R15</text>
<text x="138.3" y="158.2">TP2</text>
<text x="92.6" y="167.1">Q3</text>
<text x="129.4" y="167.1">R_S1</text>
<text x="364.4" y="163.2">R16</text>
<text x="140.8" y="170.9">R_S2</text>
<text x="85" y="178.5">R14</text>
<text x="212" y="179.8">U5</text>
<text x="238.6" y="179.8">TP1</text>
<text x="58.3" y="186.1">Rg1</text>
<text x="58.3" y="196.3">Rpd1</text>
<text x="250.1" y="192.5">C10</text>
<text x="261.5" y="192.5">C9</text>
<text x="90" y="205.1">Rg2</text>
<text x="101.5" y="205.2">Rpd2</text>
<text x="114.2" y="239.4">J3</text>
</g>
<g font-size="1.8">
<text x="72.5" y="47.2">1</text>
<text x="75.3" y="46.1">1</text>
<text x="198.1" y="44.1">1</text>
<text x="198.1" y="46.6">2</text>
<text x="200.2" y="45.4">VIN</text>
<text x="200.2" y="47.9">Output</text>
<text x="218.2" y="47.9">Feedback</text>
<text x="218.3" y="45.4">ON#/OFF</text>
<text x="227.3" y="46.6">4</text>
<text x="227.3" y="44.1">5</text>
<text x="320" y="44.1">1</text>
<text x="320" y="46.6">2</text>
<text x="322.1" y="45.4">VIN</text>
<text x="322.1" y="47.9">Output</text>
<text x="340.1" y="47.9">Feedback</text>
<text x="340.2" y="45.4">ON#/OFF</text>
<text x="349.2" y="46.6">4</text>
<text x="349.2" y="44.1">5</text>
<text x="72.5" y="49.7">2</text>
<text x="75.3" y="48.7">2</text>
<text x="198.1" y="49.2">3</text>
<text x="200.2" y="50.4">Ground</text>
<text x="224.2" y="50.2">EP</text>
<text x="227.2" y="49.2">6</text>
<text x="320" y="49.2">3</text>
<text x="322.1" y="50.4">Ground</text>
<text x="346.1" y="50.2">EP</text>
<text x="349.1" y="49.2">6</text>
<text x="70.8" y="129.3" transform="rotate(-90 70.8 129.3)">8</text>
<text x="73.3" y="129.3" transform="rotate(-90 73.3 129.3)">7</text>
<text x="75.8" y="129.3" transform="rotate(-90 75.8 129.3)">6</text>
<text x="78.4" y="129.3" transform="rotate(-90 78.4 129.3)">5</text>
<text x="218.4" y="129.2">1</text>
<text x="218.4" y="131.7">2</text>
<text x="220.5" y="130.5">VDD</text>
<text x="245.4" y="130.5">VSS</text>
<text x="250.2" y="131.7">9</text>
<text x="250.2" y="129.2">10</text>
<text x="72" y="134.3" transform="rotate(-90 72 134.3)">VDD</text>
<text x="74.6" y="136.7" transform="rotate(-90 74.6 136.7)">VOUTB</text>
<text x="77.1" y="135.3" transform="rotate(-90 77.1 135.3)">VINB-</text>
<text x="79.7" y="135.7" transform="rotate(-90 79.7 135.7)">VINB+</text>
<text x="218.4" y="134.3">3</text>
<text x="218.4" y="136.8">4</text>
<text x="220.5" y="133">SCL</text>
<text x="220.5" y="135.5">SDA</text>
<text x="242.7" y="135.5">VOUTC</text>
<text x="242.7" y="133">VOUTD</text>
<text x="250.2" y="136.8">7</text>
<text x="250.2" y="134.3">8</text>
<text x="126.2" y="142.3" transform="rotate(-90 126.2 142.3)">2</text>
<text x="218.4" y="139.3">5</text>
<text x="220.5" y="138.1">LDAC#</text>
<text x="220.5" y="140.6">RDY/BSY#</text>
<text x="242.8" y="140.6">VOUTA</text>
<text x="242.8" y="138.1">VOUTB</text>
<text x="250.2" y="139.3">6</text>
<text x="119.2" y="148.2">1</text>
<text x="70.8" y="156" transform="rotate(-90 70.8 156)">1</text>
<text x="72" y="153.9" transform="rotate(-90 72 153.9)">VOUTA</text>
<text x="73.3" y="156" transform="rotate(-90 73.3 156)">2</text>
<text x="74.6" y="153.9" transform="rotate(-90 74.6 153.9)">VINA-</text>
<text x="75.8" y="156" transform="rotate(-90 75.8 156)">3</text>
<text x="77.1" y="153.9" transform="rotate(-90 77.1 153.9)">VINA+</text>
<text x="78.4" y="156" transform="rotate(-90 78.4 156)">4</text>
<text x="79.7" y="153.9" transform="rotate(-90 79.7 153.9)">VSS</text>
<text x="126.2" y="156.6" transform="rotate(-90 126.2 156.6)">3</text>
<text x="209.7" y="185.1">2</text>
<text x="212.5" y="183.5">IN 1</text>
<text x="225.9" y="183.5">COM 1</text>
<text x="233.6" y="185.1">9</text>
<text x="233.6" y="182.5">10</text>
<text x="209.7" y="187.6">3</text>
<text x="209.7" y="190.1">4</text>
<text x="212.5" y="186.1">NO 1</text>
<text x="212.5" y="188.6">GND</text>
<text x="212.5" y="191.2">NO 2</text>
<text x="227.6" y="191.2">NC 2</text>
<text x="227.6" y="186.1">NC 1</text>
<text x="229.5" y="188.6">V+</text>
<text x="233.6" y="190.1">7</text>
<text x="233.6" y="187.6">8</text>
<text x="209.7" y="192.7">5</text>
<text x="212.5" y="193.7">IN 2</text>
<text x="226.4" y="193.7">COM2</text>
<text x="233.6" y="192.7">6</text>
<text x="113" y="242.2">1</text>
<text x="113" y="244.8">2</text>
<text x="115.1" y="243.5">1</text>
<text x="113" y="247.3">3</text>
<text x="113" y="249.8">4</text>
<text x="115.1" y="246">2</text>
<text x="115.1" y="248.6">3</text>
<text x="115.1" y="251.1">4</text>
<text x="113" y="252.4">5</text>
<text x="113" y="254.9">6</text>
<text x="113" y="257.5">7</text>
<text x="115.1" y="253.6">5</text>
<text x="115.1" y="256.2">6</text>
<text x="113" y="260">8</text>
<text x="113" y="262.5">9</text>
<text x="115.1" y="258.7">7</text>
<text x="115.1" y="261.3">8</text>
<text x="115.1" y="263.8">9</text>
<text x="112" y="265.1">10</text>
<text x="115.1" y="266.3">10</text>
</g>
<g font-size="1.8" fill="#00f">
<text x="116.7" y="46.4">+24V</text>
<text x="148.5" y="46.4">PGND</text>
<text x="189.1" y="43.9">+24V</text>
<text x="232.3" y="43.9">PGND</text>
<text x="270.4" y="46.4">PGND</text>
<text x="311" y="43.9">+24V</text>
<text x="354.2" y="43.9">PGND</text>
<text x="158.6" y="50.2">S-LMBR360FT1G</text>
<text x="178.9" y="52.8">68uH</text>
<text x="189.1" y="48.9">PGND</text>
<text x="280.5" y="50.2">S-LMBR360FT1G</text>
<text x="300.9" y="52.8">68uH</text>
<text x="311" y="48.9">PGND</text>
<text x="68.5" y="54">WJ500V-5.08-2P</text>
<text x="111.6" y="54">470uF</text>
<text x="199.3" y="54">LM2596-ADJFW05ARHQ</text>
<text x="321.2" y="54">LM2596-ADJFW05ARHQ</text>
<text x="107.4" y="64.6" transform="rotate(-90 107.4 64.6)">PGND</text>
<text x="225.9" y="60.4">+13V</text>
<text x="347.9" y="60.4">+5V</text>
<text x="181.5" y="69.3">470uF</text>
<text x="220.9" y="69.3">PGND</text>
<text x="303.4" y="69.3">470uF</text>
<text x="342.8" y="69.3">PGND</text>
<text x="200.5" y="73.1">9.76K</text>
<text x="210.7" y="73.1">1K</text>
<text x="322.5" y="73.1">3.09K</text>
<text x="332.6" y="73.1">1K</text>
<text x="177.2" y="79.9" transform="rotate(-90 177.2 79.9)">PGND</text>
<text x="299.1" y="79.9" transform="rotate(-90 299.1 79.9)">PGND</text>
<text x="70.5" y="88.8" transform="rotate(-90 70.5 88.8)">+5V</text>
<text x="81.2" y="93.4">AGND</text>
<text x="73.5" y="98.5">100nF</text>
<text x="361.4" y="96.4" transform="rotate(-90 361.4 96.4)">+3V3</text>
<text x="197.5" y="104" transform="rotate(-90 197.5 104)">AGND</text>
<text x="364.4" y="106.1">10K</text>
<text x="73.5" y="108.6">1uF</text>
<text x="201.8" y="113.7">100nF</text>
<text x="213.2" y="113.7">1uF</text>
<text x="318.3" y="108.6">ESP32_TEMP_ADC</text>
<text x="189.1" y="116.3">+5V</text>
<text x="349.1" y="116.3">100nF</text>
<text x="364.4" y="116.3">TCTR0402F10K0F3950T</text>
<text x="78.2" y="124.3" transform="rotate(-90 78.2 124.3)">AGND</text>
<text x="104" y="123.9">+13V</text>
<text x="189.1" y="125.1">ESP32_SCL</text>
<text x="255.1" y="125.1">AGND</text>
<text x="170.1" y="127.7">+5V</text>
<text x="180.2" y="131.5">4.7K</text>
<text x="262.8" y="130.2">VSET_LOW</text>
<text x="344.9" y="126.9" transform="rotate(-90 344.9 126.9)">AGND</text>
<text x="361.4" y="126.9" transform="rotate(-90 361.4 126.9)">AGND</text>
<text x="82.4" y="134">MCP6V02-E/SN</text>
<text x="123.1" y="136.6">XHP70D-00-0000-0D0BP450E</text>
<text x="170.1" y="136.6">+5V</text>
<text x="206.9" y="136.6">AGND</text>
<text x="275.5" y="136.6">AGND</text>
<text x="133.2" y="139.9">IRLZ44N(UMW)</text>
<text x="180.2" y="140.4">4.7K</text>
<text x="189.1" y="140.4">ESP32_SDA</text>
<text x="255.1" y="140.4">39K</text>
<text x="265.3" y="140.4">1K</text>
<text x="192.9" y="149.3">+5V</text>
<text x="219.6" y="144.2">MCP4728-E/UN</text>
<text x="255.1" y="148">18.2K</text>
<text x="265.3" y="148">1K</text>
<text x="275.5" y="144.2">AGND</text>
<text x="361.4" y="145.9" transform="rotate(-90 361.4 145.9)">+13V</text>
<text x="203.1" y="153.1">100K</text>
<text x="213.2" y="154.4">ESP32_RDY_BSY</text>
<text x="262.8" y="151.8">VSET_HIGH</text>
<text x="364.4" y="155.6">33K</text>
<text x="156.1" y="160.7">VSENSE</text>
<text x="314.3" y="158.2">ESP32_+13V_MONITOR</text>
<text x="73.1" y="165" transform="rotate(-90 73.1 165)">VSENSE</text>
<text x="75.6" y="165" transform="rotate(-90 75.6 165)">VSET</text>
<text x="78.2" y="165" transform="rotate(-90 78.2 165)">AGND</text>
<text x="112.9" y="163.2">KDZVTR12B</text>
<text x="364.4" y="165.8">10K</text>
<text x="92.6" y="169.1">MMBT5551</text>
<text x="129.4" y="169.6">100m</text>
<text x="151" y="172.1">PGND</text>
<text x="65.7" y="174.2">ESP32_LIGHT_ENABLE</text>
<text x="93.6" y="179.2">AGND</text>
<text x="140.8" y="175.9">1</text>
<text x="361.4" y="176.4" transform="rotate(-90 361.4 176.4)">AGND</text>
<text x="85" y="181">4.7K</text>
<text x="187.8" y="182.3">ESP32_RANGE_SELECT1</text>
<text x="194.2" y="184.8">VSET_HIGH</text>
<text x="239.9" y="184.8">VSET_LOW</text>
<text x="262.8" y="182.3">VSET</text>
<text x="58.3" y="188.6">100</text>
<text x="86" y="186.9">AGND</text>
<text x="199.3" y="187.4">AGND</text>
<text x="262.8" y="187.4">+5V</text>
<text x="129" y="196.7" transform="rotate(-90 129 196.7)">PGND</text>
<text x="212" y="197.5">TS5A23157DGSR</text>
<text x="250.1" y="195">10uF</text>
<text x="261.5" y="195">100nF</text>
<text x="58.3" y="198.8">100K</text>
<text x="257.7" y="201.3">AGND</text>
<text x="44.1" y="204.6">AGND</text>
<text x="67.2" y="206.4">ESP32_RANGE_SELECT</text>
<text x="111.6" y="206.4">AGND</text>
<text x="90" y="210.2">100</text>
<text x="101.5" y="210.2">100K</text>
<text x="86.2" y="242">+5V</text>
<text x="86.2" y="244.5">+3V3</text>
<text x="86.2" y="247.1">ESP32_SDA</text>
<text x="86.2" y="249.6">ESP32_SCL</text>
<text x="86.2" y="252.1">ESP32_RANGE_SELECT</text>
<text x="86.2" y="254.7">ESP32_LIGHT_ENABLE</text>
<text x="86.2" y="257.2">ESP32_TEMP_ADC</text>
<text x="86.2" y="259.8">ESP32_RDY_BSY</text>
<text x="86.2" y="262.3">ESP32_+13V_MONITOR</text>
<text x="86.2" y="264.8">AGND</text>
<text x="114.2" y="269.9">B10B-ZR(LF)(SN)</text>
</g>
<g font-size="1.6" fill="#000080">
<text x="364.4" y="113.7">TH1</text>
<text x="82.4" y="131.5">U2</text>
<text x="133.2" y="178.5">Q2</text>
</g>
<text font-size="1.6" fill="#00f" x="133.2" y="180.2">AONR36368-MS</text>
</svg>
